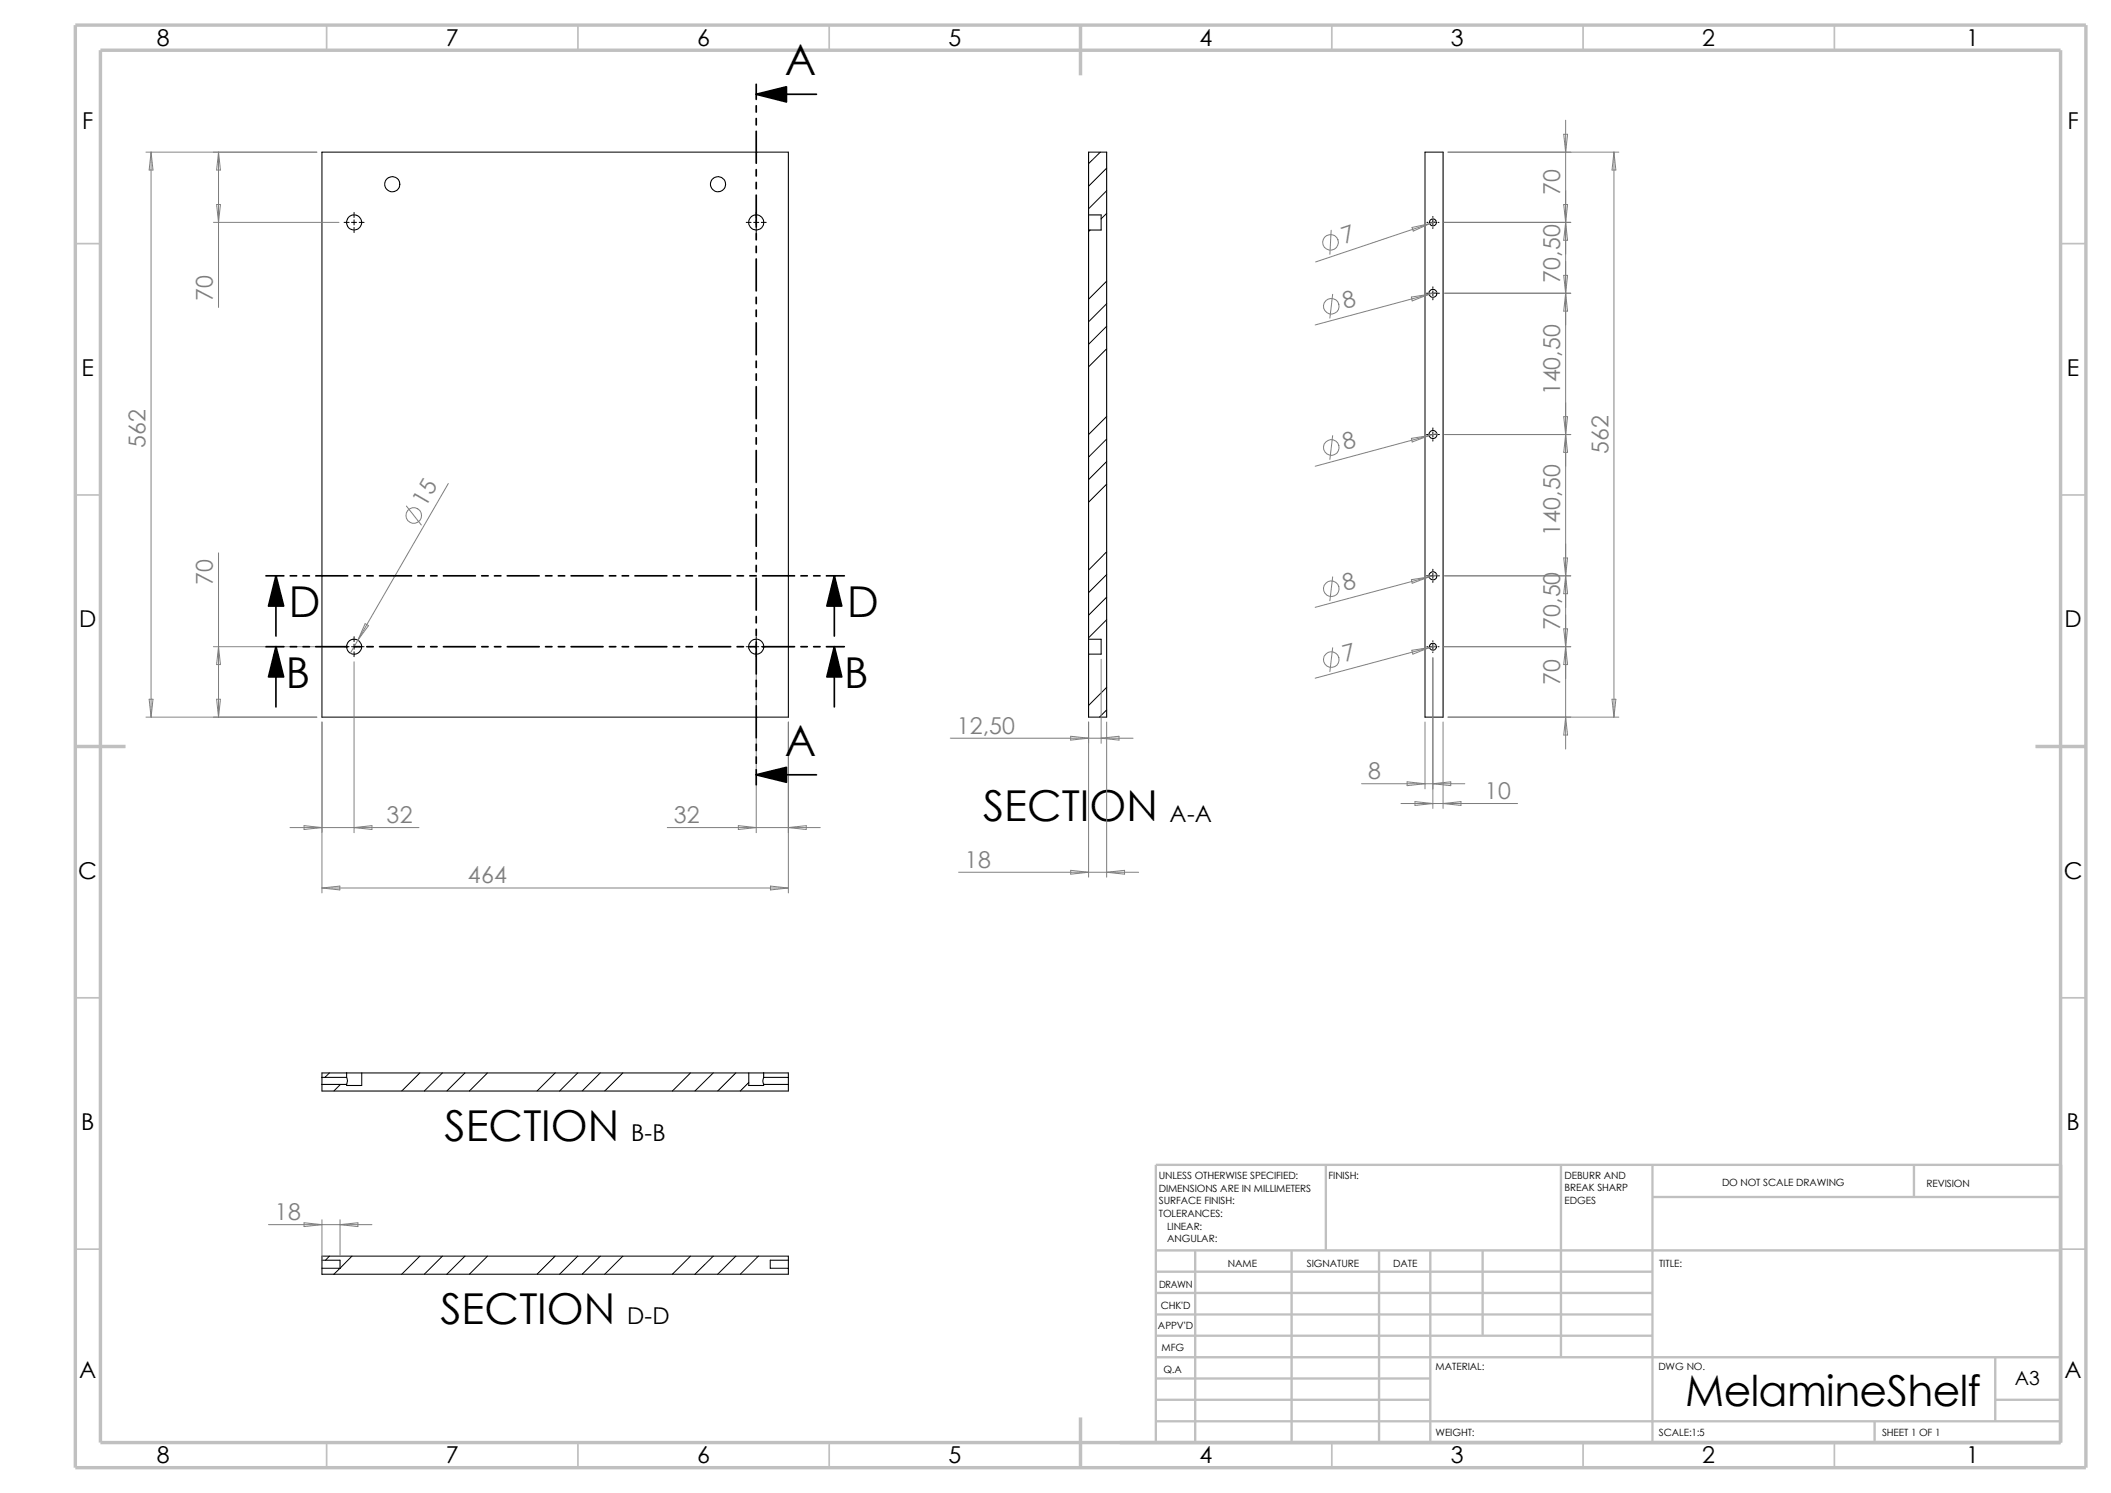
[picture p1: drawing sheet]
<svg xmlns="http://www.w3.org/2000/svg" width="420mm" height="297mm" viewBox="0 0 420 297" stroke-linecap="round" stroke-linejoin="round" font-family="sans-serif">
<g fill="none" stroke="#c0c0c0" stroke-width=".34">
<path d="M65 5v5M115 5v5M165 5v5M265 5v5M315 5v5M365 5v5M15 48.5h5M410 48.5h5M15 98.5h5M410 98.5h5M15 198.5h5M410 198.5h5"/>
<path d="M15 248.5h5M410 248.5h5M65 287v5M115 287v5M165 287v5M265 287v5M315 287v5M365 287v5"/>
</g>
<g fill="none" stroke="#c0c0c0" stroke-width=".47">
<path d="M263.8 231.7v17.1M310.6 231.7v38.3M328.8 238.1h81.2M328.8 231.7v55.3M380.8 231.7v6.4M410 231.7h-180v55.3M230 257.2h98.8M230 253h98.8M230 248.8h180M237.8 248.8v38.2M257 248.8v38.2M274.4 248.8v38.2"/>
<path d="M284.6 248.8v38.2M295 248.8v16.9M230 278.5h54.6M230 270h180M230 261.5h98.8M230 265.7h98.8M230 274.2h54.6M397 278.5h13M397 270v12.7M230 282.7h180M373 282.7v4.3"/>
</g>
<path d="M15 5h400v287h-400zM20 10h390v277h-390zM215 5v10M15 148.5h10M405 148.5h10M215 282v10" fill="none" stroke="#c0c0c0" stroke-width=".68" stroke-linecap="butt"/>
<g fill="none" stroke="#000" stroke-width=".2">
<path d="M218.9 30.3l-2.3 2.3M220.2 33.4l-3.6 3.6M220.2 37.9l-3.6 3.6M68.5 44.2h1M69.9 44.2h1.1M70.4 42.2v1.1M70.4 43.7v1M70.4 45.3v1M71.5 44.2h.9M148.5 44.2h.9M149.9 44.2h1.1M150.5 42.2v1.1"/>
<path d="M150.5 43.7v1M150.5 45.3v1M151.5 44.2h.9M216.9 45.8l-.3 .3M220.2 55.9l-3.6 3.6M220.2 42.5l-1.1 1M283.8 58.3h.3M283.9 44.2h.2M284.6 58.3h1M284.6 44.2h1M285.1 43.1v.2M285.1 43.7v1"/>
<path d="M285.1 45.3v.2M285.1 57.1v.3M285.1 57.9v.9M285.1 59.4v.2M286.1 58.3h.3M286.1 44.2h.2M220.2 60.4l-3.6 3.6M220.2 64.9l-3.6 3.6M220.2 69.4l-3.6 3.6M220.2 82.8l-3.6 3.6M220.2 87.3l-3.6 3.6M220.2 91.8l-3.6 3.6"/>
<path d="M220.2 96.3l-3.6 3.6M283.8 86.4h.3M284.6 86.4h1M285.1 85.1v.4M285.1 85.9v1.1M285.1 87.5v.3M286.1 86.4h.3M220.2 109.8l-3.6 3.6M220.2 114.3l-3.6 3.6M220.2 118.8l-3.6 3.6M283.8 114.6h.3M284.6 114.6h1"/>
<path d="M285.1 113.2v.3M285.1 114v1.1M285.1 115.6v.3M286.1 114.6h.3M68.5 128.7h1M69.9 128.7h1.1M70.4 126.7v.9M70.4 128.1v1.1M70.4 129.7v.9M71.5 128.7h.9M148.5 128.7h.9M149.9 128.7h1.1"/>
<path d="M150.5 126.7v.9M150.5 128.1v1.1M150.5 129.7v.9M151.5 128.7h.9M220.2 136.7l-3.6 3.6M220.2 123.3l-3.6 3.6M283.9 128.7h.2M284.6 128.7h1M285.1 127.5v.1M285.1 128.1v1.1M285.1 129.7v.1M286.1 128.7h.2"/>
<path d="M220.2 141.2l-1.5 1.5M65.5 213.4l-.9 .9M67.7 215.7l-1.3 1.3M83.5 213.4l-3.6 3.6M88 213.4l-3.6 3.6M92.5 213.4l-3.6 3.6M97 213.4l-3.6 3.6M110.4 213.4l-3.6 3.6M114.9 213.4l-3.6 3.6M119.4 213.4l-3.6 3.6M123.9 213.4l-3.6 3.6M137.4 213.4l-3.6 3.6"/>
<path d="M141.9 213.4l-3.6 3.6M146.4 213.4l-3.6 3.6M149 215.3l-1.7 1.7M65.5 249.9l-.7 .8M70 249.9l-3.6 3.6M83.5 249.9l-3.6 3.6M88 249.9l-3.6 3.6M92.5 249.9l-3.6 3.6M97 249.9l-3.6 3.6M110.4 249.9l-3.6 3.6M114.9 249.9l-3.6 3.6M119.4 249.9l-3.6 3.6"/>
<path d="M123.9 249.9l-3.6 3.6M137.4 249.9l-3.6 3.6M141.9 249.9l-3.6 3.6M146.4 249.9l-3.6 3.6M150.9 249.9l-3.6 3.6"/>
</g>
<g fill="none" stroke="#000" stroke-width=".21">
<path d="M64.1 30.3h92.7v112.4h-92.7zM283.5 30.3h3.6v112.4h-3.6zM216.6 42.8v3M216.6 42.8h2.5v3h-2.5M216.6 42.8v-12.5h3.6v112.4h-3.6v-12.6M216.6 45.8v81.4M216.6 127.2v2.9M216.6 127.2h2.5v2.9h-2.5M64.1 214.3v1.4M64.1 214.3h4.9M64.1 215.7h4.9M64.1 215.7v1.3h92.7v-1.3"/>
<path d="M69 213.4h3M69 213.4v.9M69 213.4h-4.9v.9M69 214.3l.1 .7-.1 .7M72 213.4v2.5h-3v-.2M72 213.4h77M149 213.4v2.5h2.9v-.2M149 213.4h2.9M151.9 214.3a1.52 1.52 0 0 0 0 1.4M151.9 213.4v.9M151.9 214.3h4.9M151.9 215.7h4.9"/>
<path d="M151.9 213.4h4.9v.9M156.8 214.3v1.4M64.1 250.7v1.6M64.1 250.7v-.8h92.7v.8M64.1 252.3v1.2h92.7v-1.2M64.1 250.7h3.5v1.6h-3.5M156.8 250.7v1.6M156.8 250.7h-3.6v1.6h3.6"/>
<circle cx="78.1" cy="36.7" r="1.49"/>
<circle cx="142.9" cy="36.6" r="1.5"/>
<circle cx="70.4" cy="44.3" r="1.52"/>
<circle cx="150.5" cy="44.2" r="1.49"/>
<circle cx="285.1" cy="58.4" r=".8"/>
<circle cx="285.1" cy="44.2" r=".7"/>
<circle cx="285.1" cy="86.5" r=".8"/>
<circle cx="285.1" cy="114.6" r=".79"/>
<circle cx="70.5" cy="128.6" r="1.51"/>
<circle cx="150.5" cy="128.7" r="1.49"/>
<circle cx="285.1" cy="128.6" r=".7"/>
</g>
<g fill="none" stroke="#808080" stroke-width=".2">
<path d="M29 30.3h34M30.1 30.3l.3 3.5h-.7zM30.1 30.3v112.4M43.5 30.3l.4 3.5h-.8zM43.5 30.3v30.9M288.1 30.3h34M311.1 26.7h.8l-.4 3.6zM311.5 23.9v125.1M321.1 30.3l.4 3.5h-.8zM321.1 30.3v112.4M42.5 44.2h24.9M43.1 40.7h.8l-.4 3.5z"/>
<path d="M264.8 45.8l-.2 4.8M265.1 58.5l-.5 4.8M280.8 59.1l3.5-.6-3.3 1.4zM280.9 45.3l3.5-.8-3.2 1.5zM284.3 58.5l-22.6 6.1M284.4 44.5l-22.7 7.6M285.7 44l-1.3 .5M285.9 58.1l-1.6 .4M287.3 44.2h25.2M287.4 58.3h25.1M311.1 40.7h.8l-.8 7.1h.8zM311.1 54.8l.8 7.1h-.8l.8-7.1z"/>
<path d="M89.2 96.2l-19.5 33.8M265.1 86.7l-.5 4.7M280.8 87.2l3.5-.5-3.3 1.2zM284.3 86.7l-22.6 6.1M285.9 86.2l-1.6 .5M287.4 86.4h25.1M311.1 82.9h.8l-.8 7.1h.8zM43.5 110v32.7M80.9 100.7l2.9 3.7M265.1 114.8l-.5 4.7M280.8 115.3l3.5-.5-3.3 1.2zM284.3 114.8l-22.6 6"/>
<path d="M285.9 114.3l-1.6 .5M287.4 114.6h25.1M311.1 111l.8 7.1h-.8l.8-7.1zM29.7 139.1h.7l-.3 3.6zM42.5 128.7h24.9M43.1 139.1h.8l-.4 3.6zM43.5 128.7l.4 3.5h-.8zM70.4 131.7v34M72.6 124.1l.7 .4-2.1 2.8zM150.5 131.7v34M219.1 131.1v16.8M265.1 128.9l-.5 4.7"/>
<path d="M280.9 129.4l3.5-.6-3.3 1.3zM284.4 128.8l-22.7 6.1M285.1 130.9v29.9M285.7 128.5l-1.3 .3M287.3 128.7h25.2M311.1 125.1l.8 7.1h-.8l.8-7.1zM320.7 139.1h.8l-.4 3.6zM29 142.7h34M64.1 143.6v34M156.8 143.6v34M189.1 146.9h36.3M213 146.5l3.6 .4-3.6 .3z"/>
<path d="M216.6 143.6v30.9M219.1 146.9l3.5-.4v.7zM220.2 143.6v30.9M270.9 155.9h20.5M278.7 159.9h23.2M280 155.5l3.5 .4-3.5 .4zM281.5 159.5l3.6 .4-3.6 .3zM283.5 143.6v13.3M285.1 155.9l3.5-.4v.8zM287.1 143.6v17.2M287.1 159.9l3.6-.4v.7zM288.1 142.7h34"/>
<path d="M311.5 142.7l.4 3.5h-.8zM57.7 164.6h25.7M60.5 164.3l3.6 .3-3.6 .4zM64.1 176.7h92.7M64.1 176.7l3.5-.4v.7zM70.4 164.6l3.6-.3v.7zM132.8 164.6h30.4M146.9 164.3l3.6 .3-3.6 .4zM153.3 176.3l3.5 .4-3.5 .3zM156.8 164.6l3.6-.3v.7zM190.7 173.5h35.8M213 173.1l3.6 .4-3.6 .4z"/>
<path d="M220.2 173.5l3.5-.4v.8zM53.4 243.6h20.6M60.5 243.2l3.6 .4-3.6 .4zM64.1 242.7v8.6M67.6 242.7v7M67.6 243.6l3.6-.4v.8z"/>
<circle cx="264.7" cy="48.2" r="1.56"/>
<circle cx="264.9" cy="60.9" r="1.56"/>
<circle cx="264.9" cy="89" r="1.55"/>
<circle cx="82.3" cy="102.6" r="1.55"/>
<circle cx="264.9" cy="117.1" r="1.55"/>
<circle cx="264.9" cy="131.2" r="1.55"/>
</g>
<path d="M150.5 18.8l6-1.5v3zM54.9 114.6l1.5 6h-3zM166 114.6l1.5 6h-3zM54.9 128.7l1.5 6h-3zM166 128.7l1.5 6h-3zM150.5 154.1l6-1.4v2.9z" fill="#000" stroke="#000" stroke-width=".34"/>
<g fill="none" stroke="#000" stroke-width=".34">
<path d="M150.5 18.8h11.9M150.5 16.8v3M150.5 21v1.3M150.5 23.6v1.2M150.5 26.1v6.4M150.5 33.7v1.3M150.5 36.3v1.2M150.5 38.8v6.4M150.5 46.4v1.3M150.5 49v1.2M150.5 51.5v6.4M150.5 59.1v1.3"/>
<path d="M150.5 61.7v1.2M150.5 64.2v6.4M150.5 71.8v1.3M150.5 74.4v1.2M150.5 76.9v6.4M150.5 84.5v1.3M150.5 87.1v1.2M150.5 89.6v6.4M150.5 97.2v1.3M150.5 99.8v1.2M52.9 114.6h3.6M54.9 114.6v11.9"/>
<path d="M57.7 114.6h1.3M60.3 114.6h1.3M62.8 114.6h6.4M70.4 114.6h1.3M73 114.6h1.3M75.5 114.6h6.4M83.1 114.6h1.3M85.7 114.6h1.3M88.2 114.6h6.4M95.8 114.6h1.3M98.4 114.6h1.3M100.9 114.6h6.4"/>
<path d="M108.5 114.6h1.3M111.1 114.6h1.3M113.6 114.6h6.4M121.2 114.6h1.3M123.8 114.6h1.3M126.3 114.6h6.4M133.9 114.6h1.3M136.5 114.6h1.3M139 114.6h6.4M146.6 114.6h1.3M149.2 114.6h1.3M150.5 102.3v6.4"/>
<path d="M150.5 109.9v1.3M150.5 112.5v1.2M150.5 115v6.4M151.7 114.6h6.4M159.3 114.6h1.3M161.9 114.6h1.3M164.4 114.6h3.6M166 114.6v11.9M52.9 128.7h3.6M54.9 128.7v11.9M57.7 128.7h1.3M60.3 128.7h1.3"/>
<path d="M62.8 128.7h6.4M70.4 128.7h1.3M73 128.7h1.3M75.5 128.7h6.4M83.1 128.7h1.3M85.7 128.7h1.3M88.2 128.7h6.4M95.8 128.7h1.3M98.4 128.7h1.3M100.9 128.7h6.4M108.5 128.7h1.3M111.1 128.7h1.3"/>
<path d="M113.6 128.7h6.4M121.2 128.7h1.3M123.8 128.7h1.3M126.3 128.7h6.4M133.9 128.7h1.3M136.5 128.7h1.3M139 128.7h6.4M146.6 128.7h1.3M149.2 128.7h1.3M150.5 122.6v1.3M150.5 125.2v1.2M150.5 127.7v6.4"/>
<path d="M150.5 135.3v1.3M150.5 137.9v1.2M151.7 128.7h6.4M159.3 128.7h1.3M161.9 128.7h1.3M164.4 128.7h3.6M166 128.7v11.9M150.5 154.1h11.9M150.5 140.4v6.4M150.5 148v1.3M150.5 150.6v1.2M150.5 153.1v3"/>
</g>
<g font-size="8.5">
<text x="156.2" y="14.9">A</text>
<text x="57.4" y="122.7">D</text>
<text x="168.5" y="122.7">D</text>
<text x="56.9" y="136.8">B</text>
<text x="167.9" y="136.8">B</text>
<text x="156.2" y="150.3">A</text>
<text x="195.6" y="163.4">SECTION</text>
<text x="88.4" y="226.9">SECTION</text>
<text x="87.6" y="263.4">SECTION</text>
<text x="335.2" y="279.7">MelamineShelf</text>
</g>
<g font-size="4.6">
<text x="31.2" y="9.1">8</text>
<text x="88.7" y="9.1">7</text>
<text x="138.7" y="9.1">6</text>
<text x="188.7" y="9.1">5</text>
<text x="238.7" y="9.1">4</text>
<text x="288.7" y="9.1">3</text>
<text x="338.7" y="9.1">2</text>
<text x="391.2" y="9.1">1</text>
<text x="16.3" y="25.6">F</text>
<text x="411.3" y="25.6">F</text>
<text x="16.2" y="74.8">E</text>
<text x="411.2" y="74.8">E</text>
<text x="15.7" y="124.8">D</text>
<text x="410.7" y="124.8">D</text>
<text x="232.7" y="163.5">A-A</text>
<text x="15.6" y="174.8">C</text>
<text x="410.6" y="174.8">C</text>
<text x="16.1" y="224.8">B</text>
<text x="125.6" y="227">B-B</text>
<text x="411.1" y="224.8">B</text>
<text x="124.8" y="263.5">D-D</text>
<text x="15.7" y="274.1">A</text>
<text x="410.8" y="274.1">A</text>
<text x="31.2" y="291.1">8</text>
<text x="88.7" y="291.1">7</text>
<text x="138.7" y="291.1">6</text>
<text x="188.7" y="291.1">5</text>
<text x="238.7" y="291.1">4</text>
<text x="288.7" y="291.1">3</text>
<text x="338.7" y="291.1">2</text>
<text x="391.2" y="291.1">1</text>
</g>
<g font-size="4.6" fill="#808080">
<text x="310.4" y="38.7" transform="rotate(-90 310.4 38.7)">70</text>
<text x="267.5" y="48.6" transform="rotate(-19 267.5 48.6)">7</text>
<text x="42.4" y="59.9" transform="rotate(-90 42.4 59.9)">70</text>
<text x="310.4" y="56.3" transform="rotate(-90 310.4 56.3)">70,50</text>
<text x="267.6" y="61.4" transform="rotate(-15 267.6 61.4)">8</text>
<text x="310.4" y="78.7" transform="rotate(-90 310.4 78.7)">140,50</text>
<text x="29" y="89.1" transform="rotate(-90 29 89.1)">562</text>
<text x="267.6" y="89.5" transform="rotate(-15 267.6 89.5)">8</text>
<text x="320" y="90.3" transform="rotate(-90 320 90.3)">562</text>
<text x="84.6" y="101" transform="rotate(-60 84.6 101)">15</text>
<text x="310.4" y="106.6" transform="rotate(-90 310.4 106.6)">140,50</text>
<text x="42.4" y="116.4" transform="rotate(-90 42.4 116.4)">70</text>
<text x="267.6" y="117.6" transform="rotate(-15 267.6 117.6)">8</text>
<text x="310.4" y="125.4" transform="rotate(-90 310.4 125.4)">70,50</text>
<text x="267.6" y="131.7" transform="rotate(-15 267.6 131.7)">7</text>
<text x="310.4" y="136.2" transform="rotate(-90 310.4 136.2)">70</text>
<text x="190.3" y="145.9">12,50</text>
<text x="272.2" y="155">8</text>
<text x="295.4" y="158.9">10</text>
<text x="76.9" y="163.7">32</text>
<text x="134" y="163.7">32</text>
<text x="192" y="172.6">18</text>
<text x="93.1" y="175.7">464</text>
<text x="54.7" y="242.7">18</text>
</g>
<text font-size="3.9" x="400.9" y="275.5">A3</text>
<g font-size="2">
<text x="230.5" y="234.6">UNLESS OTHERWISE SPECIFIED:</text>
<text x="230.5" y="237.1">DIMENSIONS ARE IN MILLIMETERS</text>
<text x="230.5" y="239.6">SURFACE FINISH:</text>
<text x="264.3" y="234.6">FINISH:</text>
<text x="311.3" y="239.5">EDGES</text>
<text x="311.3" y="234.5">DEBURR AND</text>
<text x="311.3" y="237">BREAK SHARP</text>
<text x="342.6" y="236">DO NOT SCALE DRAWING</text>
<text x="383.3" y="236.2">REVISION</text>
<text x="230.5" y="242.1">TOLERANCES:</text>
<text x="232.2" y="244.6">LINEAR:</text>
<text x="232.2" y="247.1">ANGULAR:</text>
<text x="260" y="252">SIGNATURE</text>
<text x="277.2" y="252">DATE</text>
<text x="330.1" y="252">TITLE:</text>
<text x="230.6" y="256.2">DRAWN</text>
<text x="244.3" y="252.1">NAME</text>
<text x="230.9" y="260.4">CHK'D</text>
<text x="230.4" y="264.5">APPV'D</text>
<text x="231.1" y="268.8">MFG</text>
<text x="231.5" y="273.1">Q.A</text>
<text x="285.6" y="272.5">MATERIAL:</text>
<text x="329.9" y="272.5">DWG NO.</text>
<text x="285.6" y="285.6">WEIGHT:</text>
<text x="330" y="285.6">SCALE:1:5</text>
<text x="374.4" y="285.6">SHEET 1 OF 1</text>
</g>
</svg>
